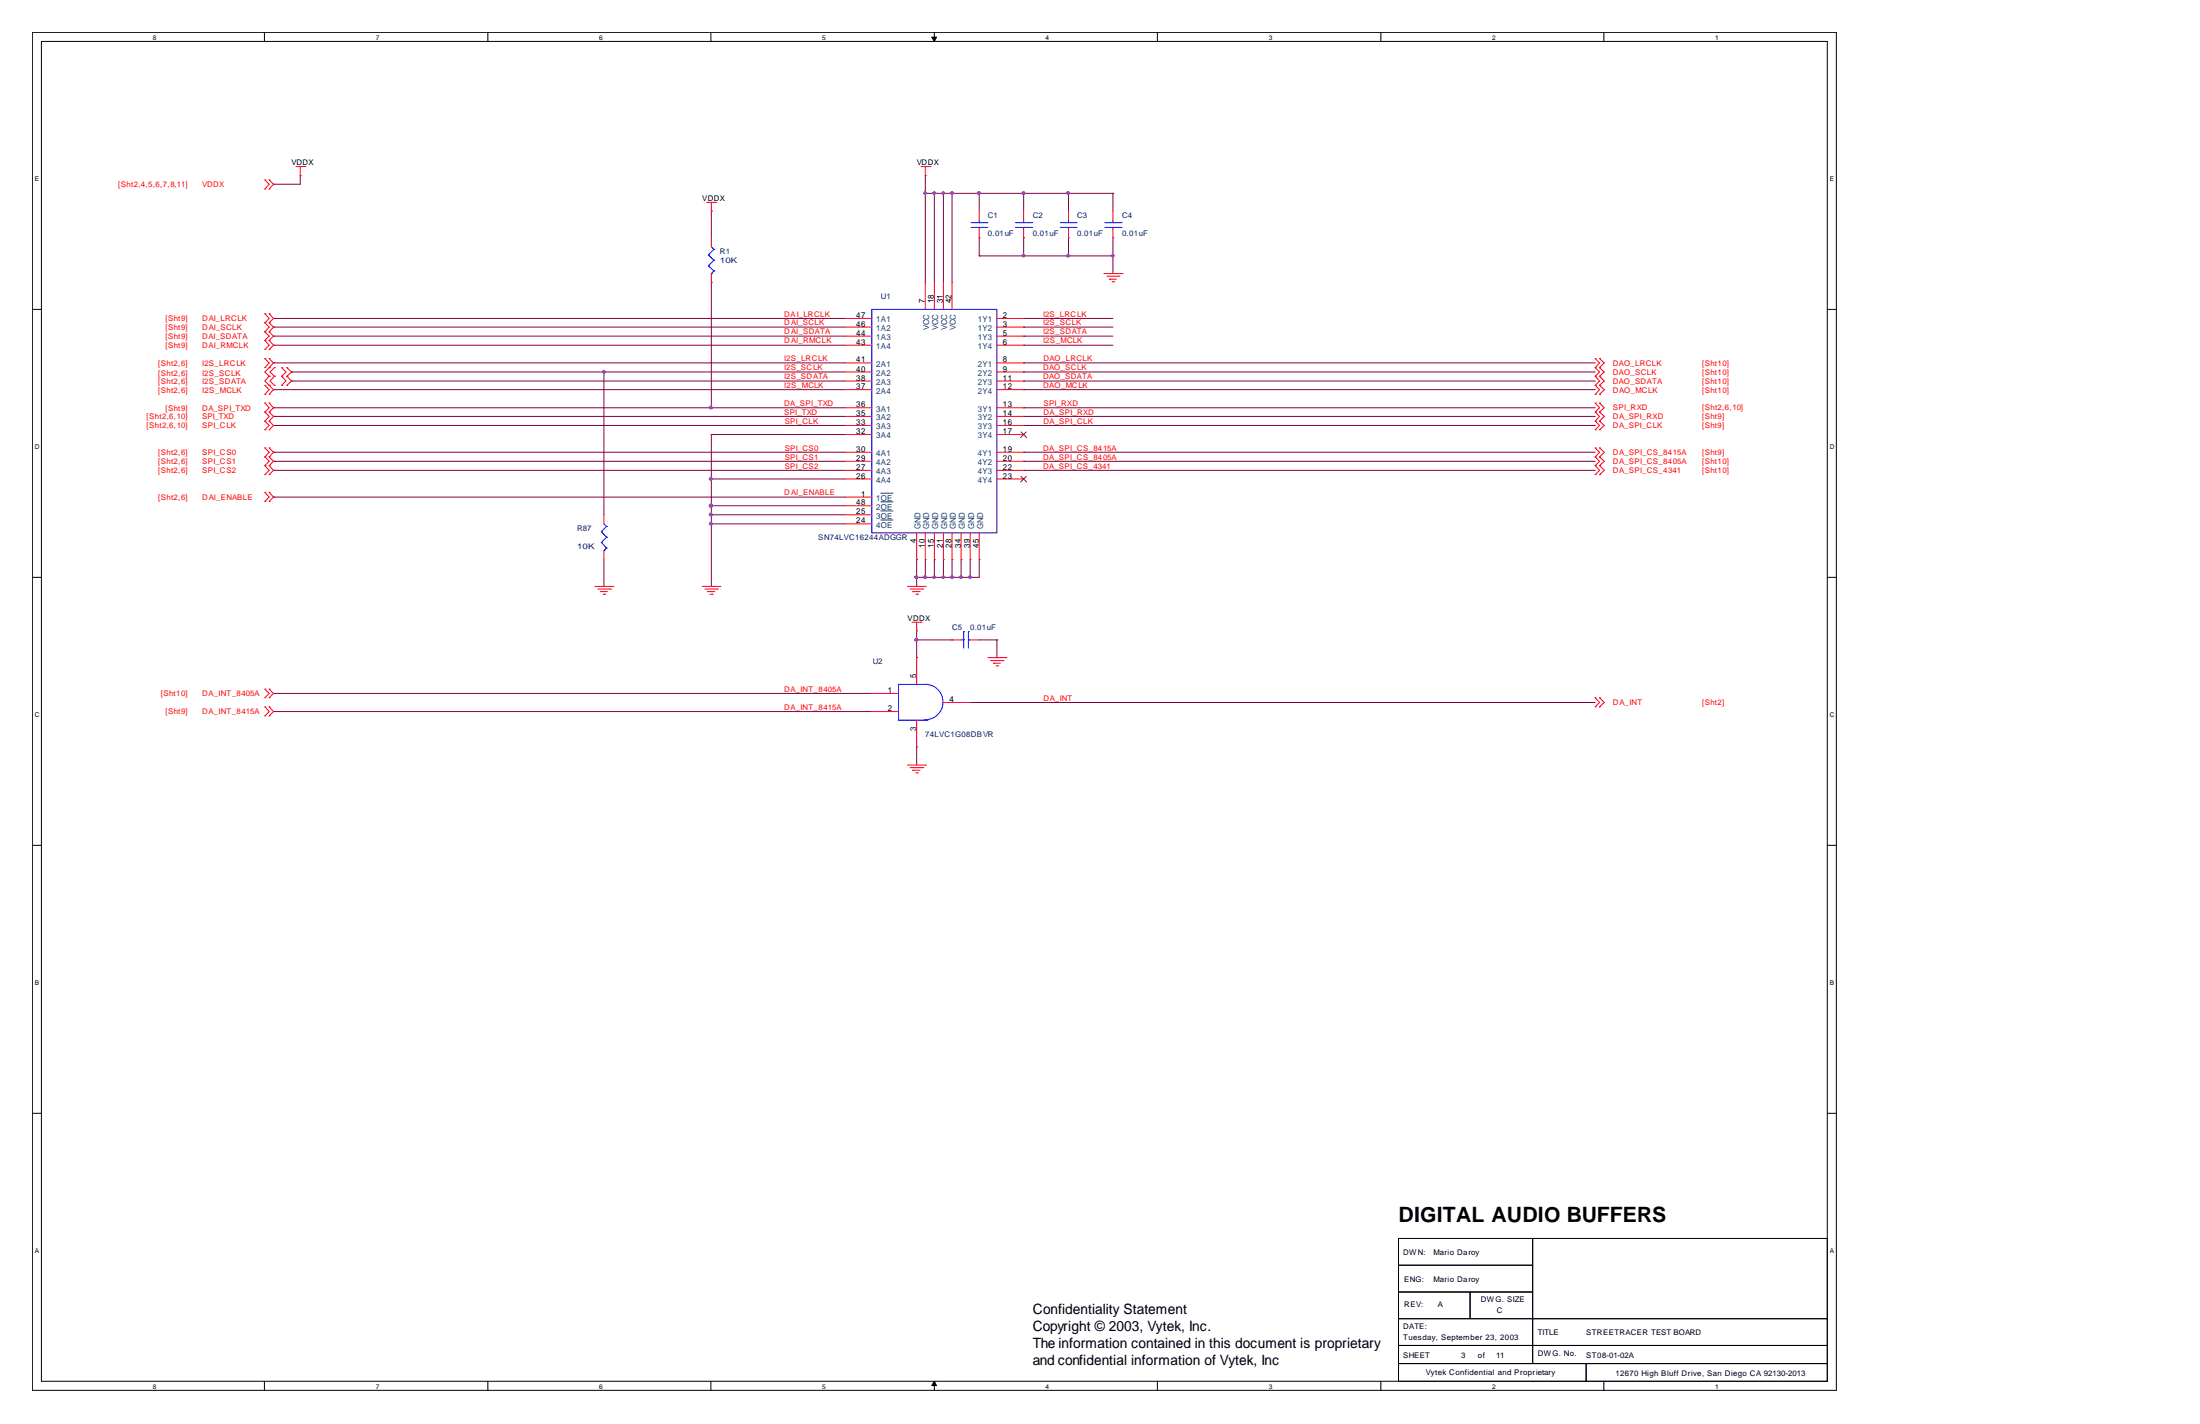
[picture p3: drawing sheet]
<svg xmlns="http://www.w3.org/2000/svg" width="432mm" height="279mm" viewBox="0 0 432 279" stroke-linecap="round" stroke-linejoin="round" font-family="sans-serif">
<g fill="none" stroke="#000" stroke-width=".2">
<path d="M6.3 6.4h354.1v266.4h-354.1zM8.1 8.1h350.5v262.9h-350.5zM51.9 6.4v1.7M95.8 6.4v1.7M139.5 6.4v1.7M183.4 6.4v1.7M227.2 6.4v1.7M271 6.4v1.7M314.8 6.4v1.7M6.3 60.7h1.8M358.6 60.7h1.8M6.3 113.3h1.8"/>
<path d="M358.6 113.3h1.8M6.3 165.9h1.8M358.6 165.9h1.8M6.3 218.4h1.8M358.6 218.4h1.8M274.5 243h26.3v5.2h-26.3zM274.5 248.2h26.3v5.3h-26.3zM274.5 258.7h26.3v5.3h-26.3zM274.5 253.5h14v5.2h-14zM288.5 253.5h12.3v5.2h-12.3zM300.8 243h57.8v15.7h-57.8zM300.8 258.7h57.8v5.3h-57.8z"/>
<path d="M51.9 271v1.8M95.8 271v1.8M139.5 271v1.8M183.4 271v1.8M227.2 271v1.8M271 271v1.8M274.5 264h26.3v3.5h-26.3zM274.5 267.5h36.8v3.5h-36.8zM300.8 264h57.8v3.5h-57.8zM311.3 267.5h47.3v3.5h-47.3zM314.8 271v1.8"/>
</g>
<g fill="#000" stroke="#000" stroke-width=".2">
<path d="M182.9 7.3h.9l-.4 .8z" fill-rule="evenodd"/>
<path d="M183.4 271l.4 .9h-.9z" fill-rule="evenodd"/>
</g>
<g fill="none" stroke="#800040" stroke-width=".2">
<path d="M53.7 36.2h.1M58.9 34.5h.1M58.9 34.5v1.7h-5.2M181.6 37.9h.1M181.6 34.5h.1M181.6 37.9h36.8M181.6 34.5v21M183.4 37.9h.1M183.4 37.9v17.6M185.2 37.9h.1M185.2 37.9v17.6M186.9 37.9h.1"/>
<path d="M186.9 37.9v17.6M192.2 37.9h.1M192.2 37.9v3.5M200.9 37.9h.1M200.9 37.9v3.5M209.7 37.9h.1M209.7 37.9v3.5M218.4 37.9h.1M218.4 37.9v3.5M139.6 41.4h.1M139.6 55.5h.1M139.6 41.4v5.3"/>
<path d="M139.6 55.5v24.5M192.2 50.2h.1M192.2 46.7h.1M192.2 46.7v3.5M192.2 50.2h26.2M200.9 50.2h.1M200.9 46.7h.1M200.9 46.7v3.5M209.7 50.2h.1M209.7 46.7h.1M209.7 46.7v3.5M218.4 50.2h.1"/>
<path d="M218.4 46.7h.1M218.4 46.7v7M53.7 62.5h.1M53.7 64.2h.1M53.7 66h.1M53.7 67.7h.1M53.7 76.5h.1M53.7 71.2h.1M53.7 62.5h112.2M53.7 71.2h112.2M53.7 76.5h112.2M53.7 64.2h112.2"/>
<path d="M53.7 66h112.2M53.7 67.7h112.2M57.2 74.8h.1M57.2 73h.1M57.2 74.8h108.7M57.2 73h108.7M118.5 73h.1M118.5 73v28M200.9 74.8h.1M200.9 71.2h.1M200.9 73h.1M200.9 76.5h.1"/>
<path d="M200.9 67.7h.1M200.9 66h.1M200.9 64.2h.1M200.9 62.5h.1M200.9 62.5h17.5M200.9 74.8h112.2M200.9 71.2h112.2M200.9 73h112.2M200.9 76.5h112.2M200.9 64.2h17.5M200.9 66h17.5M200.9 67.7h17.5"/>
<path d="M53.7 97.5h.1M53.7 81.7h.1M53.7 83.5h.1M53.7 88.7h.1M53.7 90.5h.1M53.7 92.3h.1M53.7 80h.1M53.7 97.5h112.2M53.7 80h112.2M53.7 81.7h112.2M53.7 83.5h112.2M53.7 88.7h112.2"/>
<path d="M53.7 90.5h112.2M53.7 92.3h112.2M139.6 80h.1M139.6 94h.1M139.6 99.2h.1M139.6 85.3h.1M139.6 85.3v29.8M139.6 99.2h26.3M139.6 85.3h26.3M139.6 94h26.3M200.9 80h.1M200.9 81.7h.1"/>
<path d="M200.9 83.5h.1M200.9 88.7h.1M200.9 90.5h.1M200.9 92.3h.1M200.9 80h112.2M200.9 81.7h112.2M200.9 83.5h112.2M200.9 88.7h112.2M200.9 90.5h112.2M200.9 92.3h112.2M118.5 115.1h.1M118.5 109.8v5.3"/>
<path d="M139.6 101h.1M139.6 102.8h.1M139.6 101h26.3M139.6 102.8h26.3M179.9 113.3h.1M179.9 109.8h.1M179.9 109.8v5.3M181.6 113.3h.1M181.6 109.8h.1M181.6 109.8v3.5M183.4 109.8h.1M183.4 113.3h.1"/>
<path d="M183.4 109.8v3.5M185.2 113.3h.1M185.2 109.8h.1M185.2 109.8v3.5M186.9 113.3h.1M186.9 109.8h.1M186.9 109.8v3.5M188.6 113.3h.1M188.6 109.8h.1M188.6 109.8v3.5M190.4 113.3h.1M190.4 109.8h.1"/>
<path d="M190.4 109.8v3.5M192.2 109.8h.1M192.2 109.8v3.5h-12.3M53.7 136.1h.1M53.7 139.6h.1M53.7 136.1h117.4M53.7 139.6h117.4M179.9 129h.1M179.9 125.6h.1M179.9 123.8v5.2M179.9 125.6h7M186.9 125.6h.1"/>
<path d="M190.4 137.8h.1M190.4 137.8h122.7M192.2 125.6h3.5M195.7 129h.1M195.7 125.6h.1M195.7 125.6v3.4M179.9 146.6h.1M179.9 146.6v3.5"/>
</g>
<g fill="none" stroke="#f00" stroke-width=".2">
<path d="M52 37.1h.1M52 35.3h.1M52 35.3l.8 .9-.8 .9M52.8 35.3h.1M52.8 37.1h.1M52.8 35.3l.9 .9-.9 .9M58.1 32.7h1.8M58.9 34.5h.1M58.9 32.7v1.8M59.9 32.7h.1M138.7 39.7h1.8M139.6 39.7v1.7"/>
<path d="M140.5 39.7h.1M180.8 32.7h1.7M181.6 34.5h.1M181.6 32.7v1.8M182.5 32.7h.1M139.6 41.4h.1M139.6 46.7v1.7M139.6 53.7v1.8M181.6 55.5v5.2M183.4 55.5v5.2M185.2 55.5v5.2M186.9 55.5v5.2"/>
<path d="M192.2 41.4v1.8M192.2 45v1.7M200.9 41.4v1.8M200.9 45v1.7M209.7 41.4v1.8M209.7 45v1.7M216.7 53.7h3.5M217.3 54.2h2.3M217.8 54.8h.1M217.8 54.8h1.3M218.3 55.3h.3M218.4 41.4v1.8"/>
<path d="M218.4 45v1.7M218.6 55.3h.1M219.6 54.2h.1M220.2 53.7h.1M52 65.1h.1M52 66.8h.1M52 68.6h.1M52 63.3h.1M52 61.6h.1M52 79.1h.1M52 75.6h.1M52 77.4h.1"/>
<path d="M52 70.4h.1M52 72.1h.1M52 65.1l.8 .9-.8 .8M52 66.8l.8 .9-.8 .9M52 63.3l.8 .9-.8 .9M52 61.6l.8 .9-.8 .8M52 79.1l.8 .9-.8 .9M52 75.6l.8 .9-.8 .9M52 70.4l.8 .8-.8 .9M52.8 66.8h.1M52.8 65.1h.1M52.8 68.6h.1"/>
<path d="M52.8 63.3h.1M52.8 61.6h.1M52.8 79.1h.1M52.8 77.4h.1M52.8 75.6h.1M52.8 73.8h.1M52.8 72.1h.1M52.8 70.4h.1M52.8 65.1l.9 .9-.9 .8M52.8 66.8l.9 .9-.9 .9M52.8 63.3l.9 .9-.9 .9M52.8 61.6l.9 .9-.9 .8"/>
<path d="M52.8 79.1l.9 .9-.9 .9M52.8 73.8l-.8 1 1.7 1.7-.9 .9M52.8 70.4l.9 .8-.9 .9M52.8 72.1l-.8 .9 .8 .8M53.8 73.8h.1M53.8 75.6h.1M53.8 72.1h.1M53.8 73.8l-.8 1 .8 .8M53.8 72.1l-.8 .9 .8 .8M55.3 75.6h.1M55.3 73.8h.1M55.3 72.1h.1"/>
<path d="M55.3 73.8l.8 1-.8 .8M55.3 72.1l.8 .9-.8 .8M56.3 73.8h.1M56.3 75.6h.1M56.3 72.1h.1M56.3 73.8l.9 1-.9 .8M56.3 72.1l.9 .9-.9 .8M165.9 62.5h5.2M165.9 64.2h5.2M165.9 66h5.2M165.9 67.7h5.2M165.9 71.2h5.2"/>
<path d="M165.9 73h5.2M165.9 74.8h5.2M165.9 76.5h5.2M195.7 62.5h5.2M195.7 64.2h5.2M195.7 66h5.2M195.7 67.7h5.2M195.7 71.2h5.2M195.7 73h5.2M195.7 74.8h5.2M195.7 76.5h5.2M313.1 72.1h.1"/>
<path d="M313.1 70.4h.1M313.1 73.8h.1M313.1 75.6h.1M313.1 77.4h.1M313.1 79.1h.1M313.1 70.4l.8 .8-.8 .9M313.1 72.1l.8 .9-.8 .8M313.1 73.8l.8 1-.8 .8M313.1 75.6l.8 .9-.8 .9M313.1 79.1l.8 .9-.8 .9M313.9 72.1h.1M313.9 70.4h.1"/>
<path d="M313.9 73.8h.1M313.9 75.6h.1M313.9 77.4h.1M313.9 79.1h.1M313.9 70.4l1 .8-1 .9M313.9 72.1l1 .9-1 .8M313.9 73.8l1 1-1 .8M313.9 75.6l1 .9-1 .9M313.9 79.1l1 .9-1 .9M52 96.6h.1M52 98.4h.1M52 80.9h.1"/>
<path d="M52 82.6h.1M52 84.3h.1M52 87.9h.1M52 89.7h.1M52 91.4h.1M52 93.1h.1M52 96.6l.8 .9-.8 .9M52 80.9l.8 .8-.8 .9M52 82.6l.8 .9-.8 .8M52 87.9l.8 .8-.8 1M52 89.7l.8 .8-.8 .9M52 91.4l.8 .9-.8 .8"/>
<path d="M52.8 98.4h.1M52.8 96.6h.1M52.8 82.6h.1M52.8 80.9h.1M52.8 84.3h.1M52.8 89.7h.1M52.8 87.9h.1M52.8 91.4h.1M52.8 93.1h.1M52.8 96.6l.9 .9-.9 .9M52.8 80.9l.9 .8-.9 .9M52.8 82.6l.9 .9-.9 .8"/>
<path d="M52.8 87.9l.9 .8-.9 1M52.8 89.7l.9 .8-.9 .9M52.8 91.4l.9 .9-.9 .8M165.9 80h5.2M165.9 81.7h5.2M165.9 83.5h5.2M165.9 85.3h5.2M165.9 88.7h5.2M165.9 90.5h5.2M165.9 92.3h5.2M165.9 94h5.2M165.9 97.5h5.2"/>
<path d="M165.9 99.2h5.2M195.7 80h5.2M195.7 81.7h5.2M195.7 83.5h5.2M195.7 85.3h5.2M195.7 88.7h5.2M195.7 90.5h5.2M195.7 92.3h5.2M195.7 94h5.2M313.1 84.3h.1M313.1 82.6h.1M313.1 80.9h.1"/>
<path d="M313.1 89.7h.1M313.1 87.9h.1M313.1 91.4h.1M313.1 93.1h.1M313.1 82.6l.8 .9-.8 .8M313.1 80.9l.8 .8-.8 .9M313.1 87.9l.8 .8-.8 1M313.1 89.7l.8 .8-.8 .9M313.1 91.4l.8 .9-.8 .8M313.9 84.3h.1M313.9 82.6h.1M313.9 80.9h.1"/>
<path d="M313.9 89.7h.1M313.9 87.9h.1M313.9 91.4h.1M313.9 93.1h.1M313.9 82.6l1 .9-1 .8M313.9 80.9l1 .8-1 .9M313.9 87.9l1 .8-1 1M313.9 89.7l1 .8-1 .9M313.9 91.4l1 .9-1 .8M116.8 115.1h3.5M117.3 115.6h2.5M117.9 116.1h.1"/>
<path d="M117.9 116.1h1.3M118.4 116.6h.3M118.5 101v1.8M118.5 108v1.8M118.7 116.6h.1M119.8 115.6h.1M120.3 115.1h.1M137.8 115.1h3.5M138.3 115.6h2.5M138.9 116.1h.1M138.9 116.1h1.4M139.4 116.6h.4"/>
<path d="M139.8 116.6h.1M140.8 115.6h.1M141.3 115.1h.1M165.9 102.8h5.2M165.9 101h5.2M178.1 115.1h3.5M178.6 115.6h2.5M179.2 116.1h.1M179.2 116.1h1.4M179.7 116.6h.4M179.9 104.6v5.2M180.1 116.6h.1"/>
<path d="M181.1 115.6h.1M181.6 115.1h.1M181.6 104.6v5.2M183.4 104.6v5.2M185.2 104.6v5.2M186.9 104.6v5.2M188.6 104.6v5.2M190.4 104.6v5.2M192.2 104.6v5.2M52 138.7h.1M52 135.2h.1M52 136.9h.1"/>
<path d="M52 138.7l.8 .9-.8 .9M52 135.2l.8 .9-.8 .8M52.8 138.7h.1M52.8 136.9h.1M52.8 135.2h.1M52.8 138.7l.9 .9-.9 .9M52.8 135.2l.9 .9-.9 .8M171.1 136.1h5.3M171.1 139.6h5.3M179 122.1h1.8M179.9 123.8h.1M179.9 122.1v1.7"/>
<path d="M179.9 129v5.3M180.8 122.1h.1M185.2 137.8h5.2M186.9 125.6h1.7M190.4 125.6h1.8M193.9 129h3.5M194.4 129.6h2.4M195 130.1h.1M195 130.1h1.3M195.5 130.6h.3M195.8 130.6h.1M196.8 129.6h.1"/>
<path d="M197.4 129h.1M313.1 138.7h.1M313.1 136.9h.1M313.1 136.9l.8 .9-.8 .9M313.9 138.7h.1M313.9 136.9h.1M313.9 136.9l1 .9-1 .9M52 140.5h.1M52.8 140.5h.1M178.1 150.1h3.5M178.6 150.6h2.5M179.2 151.1h.1"/>
<path d="M179.2 151.1h1.4M179.7 151.6h.4M179.9 141.3v5.3M180.1 151.6h.1M181.1 150.6h.1M181.6 150.1h.1"/>
</g>
<g fill="none" stroke="#00f" stroke-width=".2">
<path d="M139 50h.1M139 52.2h.1M139 50l1.1 1.1M139 52.2l1.1 1M139.6 53.7h.1M139.6 48.4l.5 .5M140.1 48.9h.1M140.1 51.1h.1M140.1 53.2h.1M140.1 48.9l-1.1 1.1M140.1 51.1l-1.1 1.1M140.1 53.2l-.5 .5"/>
<path d="M190.6 43.7h3.1M190.6 44.6h3.1M192.2 44.6h.1M192.2 43.7h.1M192.2 43.2v.5M192.2 44.6v.4M193.7 43.7h.1M193.7 44.6h.1M199.3 43.7h3.2M199.3 44.6h3.2M200.9 44.6h.1M200.9 43.7h.1"/>
<path d="M200.9 43.2v.5M200.9 44.6v.4M202.5 43.7h.1M202.5 44.6h.1M208.1 43.7h3.1M208.1 44.6h3.1M209.7 44.6h.1M209.7 43.7h.1M209.7 43.2v.5M209.7 44.6v.4M211.2 43.7h.1M211.2 44.6h.1"/>
<path d="M216.8 43.7h3.2M216.8 44.6h3.2M218.4 44.6h.1M218.4 43.7h.1M218.4 43.2v.5M218.4 44.6v.4M220 43.7h.1M220 44.6h.1M171.1 60.7h24.6v43.9h-24.6zM118 104.3h.1M118 106.4h.1M118 104.3l1 1.1"/>
<path d="M118 106.4l1 1.1M118.5 108h.1M118.5 102.8l.5 .5M119 103.3h.1M119 105.4h.1M119 107.5h.1M119 103.3l-1 1M119 105.4l-1 1M119 107.5l-.5 .5M176.4 134.3h.1M176.4 134.3h5.8M176.4 134.3v7"/>
<path d="M181.6 134.3h-.1a3.5 3.5 0 0 1 3.6 3.5 3.5 3.5 0 0 1-3.6 3.4h.1M188.6 125.6h.5M189.1 124h.1M189.1 125.6h.1M189.1 124v3.2M190.1 125.6h.1M190.1 124h.1M190.1 125.6h.3M190.1 124v3.2M176.4 141.3h.1M176.4 141.3h5.5M181.9 141.3h.1"/>
</g>
<path d="M200.4 84.8l1.1 1.1M200.4 93.5l1.1 1.1M201.4 84.8l-1.1 1.1M201.4 93.5l-1.1 1.1" fill="none" stroke="#804000" stroke-width=".2"/>
<path d="M172.9 96.8h2.4M172.9 98.5h2.4M172.9 102h2.4M172.9 100.2h2.4" fill="none" stroke="#004080" stroke-width=".2"/>
<g fill="#f0f" stroke="#f0f" stroke-width=".2">
<circle cx="139.6" cy="80" r=".31"/>
<circle cx="139.6" cy="93.9" r=".31"/>
<circle cx="181.6" cy="113.2" r=".29"/>
<circle cx="179.9" cy="113.2" r=".31"/>
<circle cx="183.4" cy="113.2" r=".29"/>
<circle cx="209.7" cy="50.2" r=".31"/>
<circle cx="181.6" cy="37.9" r=".29"/>
<circle cx="183.4" cy="37.9" r=".29"/>
<circle cx="185.1" cy="113.2" r=".29"/>
<circle cx="200.9" cy="37.9" r=".29"/>
<circle cx="139.5" cy="99.2" r=".33"/>
<circle cx="186.9" cy="113.2" r=".31"/>
<circle cx="200.9" cy="50.2" r=".29"/>
<circle cx="209.7" cy="37.9" r=".31"/>
<circle cx="186.9" cy="37.9" r=".31"/>
<circle cx="185.1" cy="37.9" r=".29"/>
<circle cx="188.6" cy="113.2" r=".29"/>
<circle cx="190.4" cy="113.2" r=".29"/>
<circle cx="218.4" cy="50.2" r=".29"/>
<circle cx="139.6" cy="102.7" r=".31"/>
<circle cx="139.6" cy="101" r=".31"/>
<circle cx="192.1" cy="37.9" r=".31"/>
<circle cx="179.9" cy="125.5" r=".31"/>
<circle cx="118.5" cy="72.9" r=".29"/>
</g>
<text font-size="4.1" x="274.5" y="239.8">DIGITAL AUDIO BUFFERS</text>
<g font-size="2.8">
<text x="202.7" y="257.9">Confidentiality Statement</text>
<text x="202.7" y="261.2">Copyright © 2003, Vytek, Inc.</text>
<text x="202.7" y="264.5">The information contained in this document is proprietary</text>
<text x="202.7" y="267.8">and confidential information of Vytek, Inc</text>
</g>
<g font-size="1.6">
<text x="181.5" y="59.5" transform="rotate(-90 181.5 59.5)">7</text>
<text x="183.3" y="59.5" transform="rotate(-90 183.3 59.5)">18</text>
<text x="185.1" y="59.5" transform="rotate(-90 185.1 59.5)">31</text>
<text x="186.8" y="59.5" transform="rotate(-90 186.8 59.5)">42</text>
<text x="168.1" y="65.9">44</text>
<text x="168.1" y="64.1">46</text>
<text x="168.1" y="62.4">47</text>
<text x="196.9" y="62.4">2</text>
<text x="196.9" y="64.1">3</text>
<text x="196.9" y="65.9">5</text>
<text x="168.1" y="67.6">43</text>
<text x="168.1" y="71.1">41</text>
<text x="196.9" y="67.6">6</text>
<text x="196.9" y="71.1">8</text>
<text x="168.1" y="76.4">37</text>
<text x="168.1" y="74.7">38</text>
<text x="168.1" y="72.9">40</text>
<text x="196.9" y="72.9">9</text>
<text x="196.9" y="74.7">11</text>
<text x="196.9" y="76.4">12</text>
<text x="168.1" y="83.4">33</text>
<text x="168.1" y="81.6">35</text>
<text x="168.1" y="79.9">36</text>
<text x="196.9" y="79.9">13</text>
<text x="196.9" y="81.6">14</text>
<text x="196.9" y="83.4">16</text>
<text x="168.1" y="85.2">32</text>
<text x="168.1" y="88.6">30</text>
<text x="196.9" y="85.2">17</text>
<text x="196.9" y="88.6">19</text>
<text x="168.1" y="93.9">26</text>
<text x="168.1" y="92.2">27</text>
<text x="168.1" y="90.4">29</text>
<text x="196.9" y="90.4">20</text>
<text x="196.9" y="92.2">22</text>
<text x="196.9" y="93.9">23</text>
<text x="168.1" y="100.9">25</text>
<text x="168.1" y="99.1">48</text>
<text x="169" y="97.5">1</text>
<text x="168.1" y="102.7">24</text>
<text x="179.8" y="106.6" transform="rotate(-90 179.8 106.6)">4</text>
<text x="181.5" y="107.4" transform="rotate(-90 181.5 107.4)">10</text>
<text x="183.3" y="107.4" transform="rotate(-90 183.3 107.4)">15</text>
<text x="185.1" y="107.4" transform="rotate(-90 185.1 107.4)">21</text>
<text x="186.8" y="107.4" transform="rotate(-90 186.8 107.4)">28</text>
<text x="188.6" y="107.4" transform="rotate(-90 188.6 107.4)">34</text>
<text x="190.3" y="107.4" transform="rotate(-90 190.3 107.4)">39</text>
<text x="192.1" y="107.4" transform="rotate(-90 192.1 107.4)">45</text>
<text x="174.2" y="136">1</text>
<text x="179.8" y="133.1" transform="rotate(-90 179.8 133.1)">5</text>
<text x="186.4" y="137.8">4</text>
<text x="174.2" y="139.5">2</text>
<text x="179.8" y="143.3" transform="rotate(-90 179.8 143.3)">3</text>
</g>
<g font-size="1.6" fill="#004080">
<text x="172" y="64.9">1A2</text>
<text x="172" y="63.2">1A1</text>
<text x="182.4" y="64.8" transform="rotate(-90 182.4 64.8)">VCC</text>
<text x="184.1" y="64.8" transform="rotate(-90 184.1 64.8)">VCC</text>
<text x="185.9" y="64.8" transform="rotate(-90 185.9 64.8)">VCC</text>
<text x="187.6" y="64.8" transform="rotate(-90 187.6 64.8)">VCC</text>
<text x="191.9" y="63.2">1Y1</text>
<text x="191.9" y="64.9">1Y2</text>
<text x="172" y="68.5">1A4</text>
<text x="172" y="66.7">1A3</text>
<text x="172" y="72">2A1</text>
<text x="191.9" y="66.7">1Y3</text>
<text x="191.9" y="68.5">1Y4</text>
<text x="191.9" y="72">2Y1</text>
<text x="172" y="77.2">2A4</text>
<text x="172" y="75.5">2A3</text>
<text x="172" y="73.7">2A2</text>
<text x="191.9" y="73.7">2Y2</text>
<text x="191.9" y="75.5">2Y3</text>
<text x="191.9" y="77.2">2Y4</text>
<text x="172" y="82.5">3A2</text>
<text x="172" y="80.8">3A1</text>
<text x="191.9" y="80.8">3Y1</text>
<text x="191.9" y="82.5">3Y2</text>
<text x="172" y="86">3A4</text>
<text x="172" y="84.2">3A3</text>
<text x="172" y="89.5">4A1</text>
<text x="191.9" y="84.2">3Y3</text>
<text x="191.9" y="86">3Y4</text>
<text x="191.9" y="89.5">4Y1</text>
<text x="172" y="94.7">4A4</text>
<text x="172" y="93">4A3</text>
<text x="172" y="91.3">4A2</text>
<text x="191.9" y="91.3">4Y2</text>
<text x="191.9" y="93">4Y3</text>
<text x="191.9" y="94.7">4Y4</text>
<text x="172" y="98.3">1OE</text>
<text x="172" y="101.8">3OE</text>
<text x="172" y="100">2OE</text>
<text x="172" y="103.5">4OE</text>
<text x="180.7" y="103.7" transform="rotate(-90 180.7 103.7)">GND</text>
<text x="182.4" y="103.7" transform="rotate(-90 182.4 103.7)">GND</text>
<text x="184.1" y="103.7" transform="rotate(-90 184.1 103.7)">GND</text>
<text x="185.9" y="103.7" transform="rotate(-90 185.9 103.7)">GND</text>
<text x="187.6" y="103.7" transform="rotate(-90 187.6 103.7)">GND</text>
<text x="189.4" y="103.7" transform="rotate(-90 189.4 103.7)">GND</text>
<text x="191.2" y="103.7" transform="rotate(-90 191.2 103.7)">GND</text>
<text x="193" y="103.7" transform="rotate(-90 193 103.7)">GND</text>
</g>
<g font-size="1.5">
<text x="57.2" y="32.3">VDDX</text>
<text x="179.9" y="32.3">VDDX</text>
<text x="137.8" y="39.4">VDDX</text>
<text x="178.1" y="121.8">VDDX</text>
<text x="275.4" y="246.2">DWN:</text>
<text x="275.6" y="251.5">ENG:</text>
<text x="281.3" y="246.2">Mario Daroy</text>
<text x="281.3" y="251.5">Mario Daroy</text>
<text x="275.6" y="256.5">REV:</text>
<text x="282.2" y="256.4">A</text>
<text x="290.7" y="255.4">DWG. SIZE</text>
<text x="293.8" y="257.6">C</text>
<text x="275.4" y="263">Tuesday, September 23, 2003</text>
<text x="275.4" y="260.7">DATE:</text>
<text x="301.8" y="262">TITLE</text>
<text x="311.3" y="262">STREETRACER TEST BOARD</text>
<text x="275.4" y="266.4">SHEET</text>
<text x="279.8" y="269.8">Vytek Confidential and Proprietary</text>
<text x="286.8" y="266.5">3</text>
<text x="290.1" y="266.4">of</text>
<text x="293.6" y="266.5">11</text>
<text x="301.8" y="266.1">DWG. No.</text>
<text x="311.3" y="266.4">ST08-01-02A</text>
<text x="317.1" y="270">12670 High Bluff Drive, San Diego CA 92130-2013</text>
</g>
<g font-size="1.5" fill="#f00">
<text x="23.2" y="36.7">[Sht2,4,5,6,7,8,11]</text>
<text x="39.7" y="36.7">VDDX</text>
<text x="32.5" y="64.8">[Sht9]</text>
<text x="32.5" y="63">[Sht9]</text>
<text x="39.7" y="64.8">DAI_SCLK</text>
<text x="39.7" y="63">DAI_LRCLK</text>
<text x="153.9" y="62.1">DAI_LRCLK</text>
<text x="153.9" y="63.8">DAI_SCLK</text>
<text x="153.9" y="65.6">DAI_SDATA</text>
<text x="204.7" y="65.6">I2S_SDATA</text>
<text x="204.7" y="63.8">I2S_SCLK</text>
<text x="204.7" y="62.1">I2S_LRCLK</text>
<text x="31.1" y="71.8">[Sht2,6]</text>
<text x="32.5" y="66.5">[Sht9]</text>
<text x="32.5" y="68.2">[Sht9]</text>
<text x="39.7" y="66.5">DAI_SDATA</text>
<text x="39.7" y="68.2">DAI_RMCLK</text>
<text x="39.7" y="71.8">I2S_LRCLK</text>
<text x="153.9" y="67.4">DAI_RMCLK</text>
<text x="153.9" y="70.9">I2S_LRCLK</text>
<text x="204.7" y="67.4">I2S_MCLK</text>
<text x="204.8" y="70.9">DAO_LRCLK</text>
<text x="316.6" y="71.8">DAO_LRCLK</text>
<text x="334.1" y="71.8">[Sht10]</text>
<text x="31.1" y="77">[Sht2,6]</text>
<text x="31.1" y="75.4">[Sht2,6]</text>
<text x="31.1" y="73.7">[Sht2,6]</text>
<text x="39.7" y="77">I2S_MCLK</text>
<text x="39.7" y="75.4">I2S_SDATA</text>
<text x="39.7" y="73.7">I2S_SCLK</text>
<text x="153.9" y="76.1">I2S_MCLK</text>
<text x="153.9" y="74.4">I2S_SDATA</text>
<text x="153.9" y="72.6">I2S_SCLK</text>
<text x="204.7" y="74.4">DAO_SDATA</text>
<text x="204.7" y="72.6">DAO_SCLK</text>
<text x="204.7" y="76.1">DAO_MCLK</text>
<text x="316.6" y="73.6">DAO_SCLK</text>
<text x="316.6" y="75.3">DAO_SDATA</text>
<text x="316.6" y="77">DAO_MCLK</text>
<text x="334.1" y="73.6">[Sht10]</text>
<text x="334.1" y="75.3">[Sht10]</text>
<text x="334.1" y="77">[Sht10]</text>
<text x="28.8" y="82.3">[Sht2,6,10]</text>
<text x="32.5" y="80.7">[Sht9]</text>
<text x="39.7" y="82.3">SPI_TXD</text>
<text x="39.7" y="80.7">DA_SPI_TXD</text>
<text x="153.9" y="79.7">DA_SPI_TXD</text>
<text x="153.9" y="81.4">SPI_TXD</text>
<text x="154" y="83.1">SPI_CLK</text>
<text x="204.8" y="79.7">SPI_RXD</text>
<text x="204.8" y="81.4">DA_SPI_RXD</text>
<text x="204.8" y="83.1">DA_SPI_CLK</text>
<text x="316.6" y="82.3">DA_SPI_RXD</text>
<text x="316.6" y="80.5">SPI_RXD</text>
<text x="334.1" y="82.3">[Sht9]</text>
<text x="334.1" y="80.5">[Sht2,6,10]</text>
<text x="28.8" y="84.1">[Sht2,6,10]</text>
<text x="31.1" y="89.3">[Sht2,6]</text>
<text x="39.7" y="84.1">SPI_CLK</text>
<text x="39.7" y="89.3">SPI_CS0</text>
<text x="154" y="88.4">SPI_CS0</text>
<text x="204.7" y="88.4">DA_SPI_CS_8415A</text>
<text x="316.6" y="84.1">DA_SPI_CLK</text>
<text x="316.6" y="89.3">DA_SPI_CS_8415A</text>
<text x="334.1" y="84.1">[Sht9]</text>
<text x="334.1" y="89.3">[Sht9]</text>
<text x="31.1" y="91.1">[Sht2,6]</text>
<text x="31.1" y="92.8">[Sht2,6]</text>
<text x="39.7" y="91.1">SPI_CS1</text>
<text x="39.7" y="92.8">SPI_CS2</text>
<text x="154" y="90.2">SPI_CS1</text>
<text x="154" y="91.9">SPI_CS2</text>
<text x="204.7" y="90.2">DA_SPI_CS_8405A</text>
<text x="204.7" y="91.9">DA_SPI_CS_4341</text>
<text x="316.6" y="91.1">DA_SPI_CS_8405A</text>
<text x="316.6" y="92.8">DA_SPI_CS_4341</text>
<text x="334.1" y="91.1">[Sht10]</text>
<text x="334.1" y="92.8">[Sht10]</text>
<text x="31.1" y="98">[Sht2,6]</text>
<text x="39.7" y="98">DAI_ENABLE</text>
<text x="153.9" y="97.2">DAI_ENABLE</text>
<text x="31.6" y="136.7">[Sht10]</text>
<text x="39.7" y="136.7">DA_INT_8405A</text>
<text x="153.9" y="135.7">DA_INT_8405A</text>
<text x="204.8" y="137.5">DA_INT</text>
<text x="32.5" y="140.1">[Sht9]</text>
<text x="39.7" y="140.1">DA_INT_8415A</text>
<text x="153.9" y="139.3">DA_INT_8415A</text>
<text x="316.6" y="138.3">DA_INT</text>
<text x="334.1" y="138.3">[Sht2]</text>
</g>
<g font-size="1.5" fill="#000080">
<text x="193.9" y="42.8">C1</text>
<text x="193.9" y="46.4">0.01uF</text>
<text x="202.7" y="42.8">C2</text>
<text x="202.7" y="46.4">0.01uF</text>
<text x="211.4" y="42.8">C3</text>
<text x="211.4" y="46.4">0.01uF</text>
<text x="220.2" y="42.8">C4</text>
<text x="220.2" y="46.4">0.01uF</text>
<text x="141.3" y="49.9">R1</text>
<text x="141.3" y="51.6">10K</text>
<text x="172.9" y="58.7">U1</text>
<text x="113.3" y="104.2">R87</text>
<text x="113.3" y="107.7">10K</text>
<text x="160.6" y="106">SN74LVC16244ADGGR</text>
<text x="186.9" y="123.5">C5</text>
<text x="190.4" y="123.5">0.01uF</text>
<text x="171.3" y="130.3">U2</text>
<text x="181.6" y="144.5">74LVC1G08DBVR</text>
</g>
<g font-size="1.3">
<text x="30" y="7.8">8</text>
<text x="73.7" y="7.8">7</text>
<text x="117.6" y="7.8">6</text>
<text x="161.4" y="7.8">5</text>
<text x="205.2" y="7.8">4</text>
<text x="249" y="7.8">3</text>
<text x="292.9" y="7.8">2</text>
<text x="336.6" y="7.8">1</text>
<text x="6.9" y="35.6">E</text>
<text x="359.2" y="35.6">E</text>
<text x="6.9" y="88.1">D</text>
<text x="359.2" y="88.1">D</text>
<text x="6.9" y="140.7">C</text>
<text x="359.2" y="140.7">C</text>
<text x="6.9" y="193.3">B</text>
<text x="359.2" y="193.3">B</text>
<text x="6.9" y="245.9">A</text>
<text x="359.2" y="245.9">A</text>
<text x="30" y="272.5">8</text>
<text x="73.7" y="272.5">7</text>
<text x="117.6" y="272.5">6</text>
<text x="161.4" y="272.5">5</text>
<text x="205.2" y="272.5">4</text>
<text x="249" y="272.5">3</text>
<text x="292.9" y="272.5">2</text>
<text x="336.6" y="272.5">1</text>
</g>
</svg>
